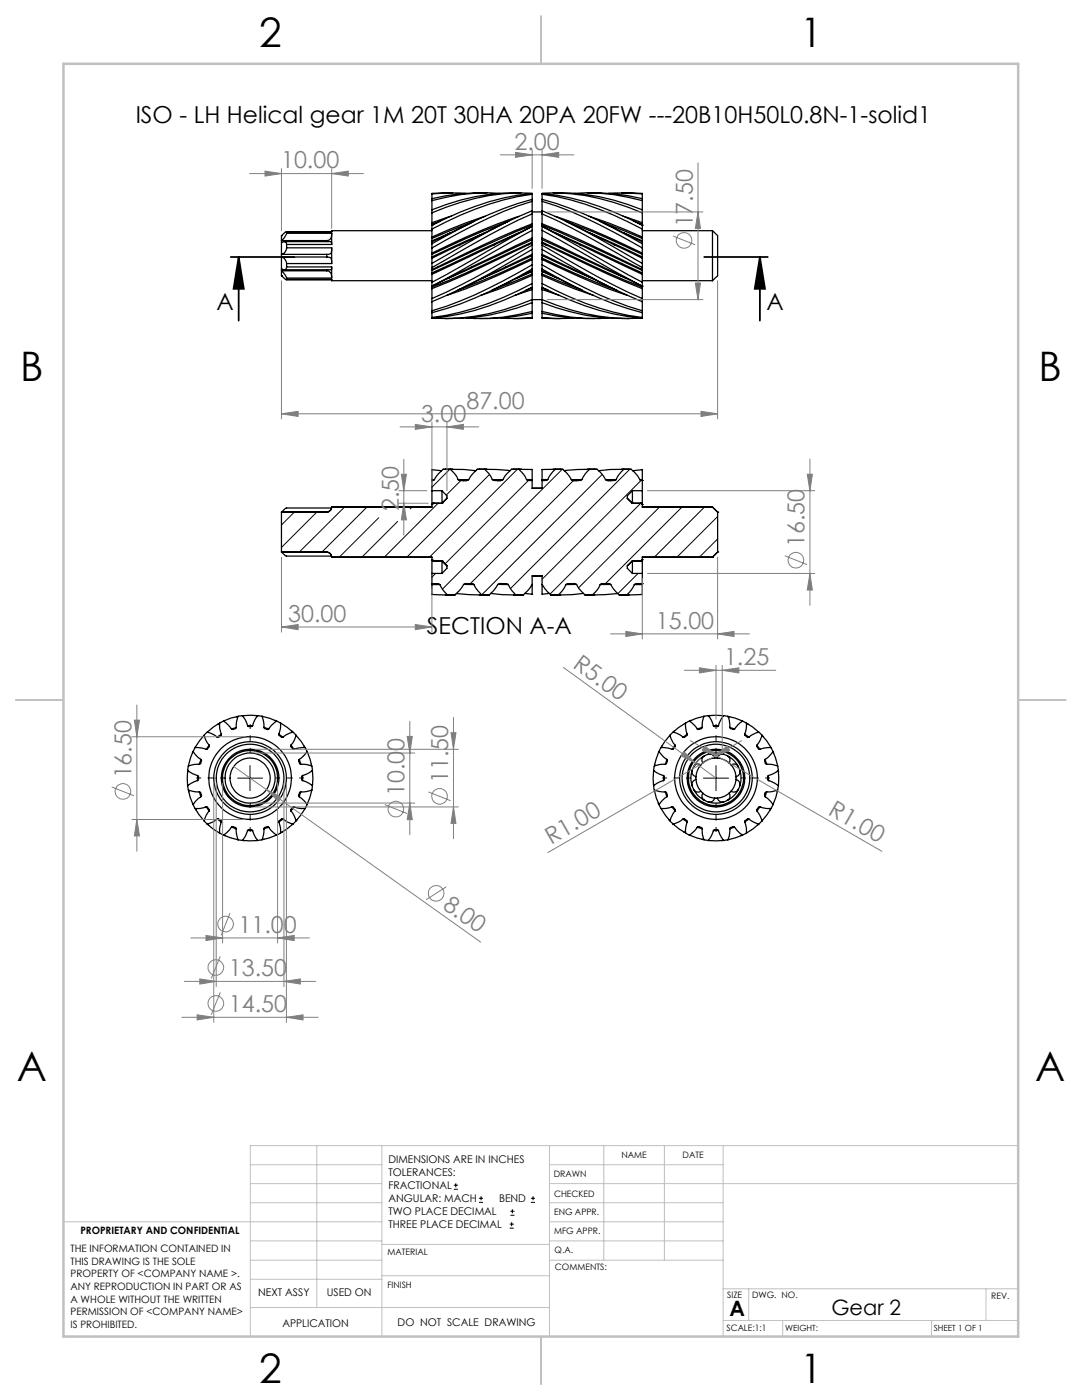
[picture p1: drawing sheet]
<svg xmlns="http://www.w3.org/2000/svg" width="216mm" height="279mm" viewBox="0 0 216 279" stroke-linecap="round" stroke-linejoin="round" font-family="sans-serif">
<g fill="none" stroke="#000" stroke-width=".25">
<path d="M86.2 39.7v.3M86.2 38.7v1M90.3 38.5l-4.1 .1v.1M93 38.6l-4-.1-2.8 .2M97.2 38.5a41 41 0 0 0-11 1.2M99.8 38.6a38.7 38.7 0 0 0-13.6 1.4M104 38.5a43 43 0 0 0-17.8 3.4M106.2 38.8v-.2a52.2 52.2 0 0 0-20 6.3M106.2 38.8a57.9 57.9 0 0 0-20 6.9M106.2 38.8v.9M106.2 38.6a42.8 42.8 0 0 0-20 3.9M108.2 38.8a57.9 57.9 0 0 1 20 6.9"/>
<path d="M108.2 38.8v-.2a52.2 52.2 0 0 1 20 6.3M108.2 38.8v.9M108.2 38.6a42.8 42.8 0 0 1 20 3.9M110.4 38.5a42.9 42.9 0 0 1 17.8 3.4M114.5 38.6a38.7 38.7 0 0 1 13.7 1.4M117.2 38.5a41 41 0 0 1 11 1.2M121.4 38.6l3.9-.1 2.9 .2M124 38.5l4.2 .1v.1M128.2 39.7v.3M128.2 38.7v1M56.2 51.3v2.4M56.2 51.3a1.46 1.46 0 0 1 1 1.3"/>
<path d="M56.2 48.4v2.4M56.2 48.4l.5-.2a.49 .49 0 0 1 .5 .6M56.2 50.8v.5M56.2 53.7v.3M56.2 48v.4M56.2 54l.5 .5 .5 1M56.2 55l.8 .8h.2M56.2 54v1M56.2 47v1M56.2 55h.1M56.2 47h.1M56.2 51.3h9"/>
<path d="M56.2 50.8h9M56.2 54h9M56.2 48h9M56.7 48.2h9.4l.1 .6M57.1 46.2l9.1 .1M57.2 55.5v.3M57.2 52.6v.7M57.2 48.8v.7M57.2 46.3v.3M57.2 53.3a.49 .49 0 0 1-.5 .5l-.5-.1M57.2 49.5l-.1 .2a1.37 1.37 0 0 1-.9 1.1M57.2 46.6l-.5 1-.5 .4"/>
<path d="M57.2 46.3l-.2-.1-.8 .8M57.2 55.8h9M57.2 55.5h9M57.2 53.3h9M57.2 52.6h9M57.2 49.5h9M57.2 48.8h9M57.2 46.6h9M57.2 46.3h9M65.2 50.8v.5M65.2 51.3h.4a.68 .68 0 0 1 .6 1v.3M65.2 54a1.11 1.11 0 0 1 1 1.5"/>
<path d="M65.2 48v.2M65.2 53.8v.2M66.1 55.8l.1 .2M66.2 46l-.1 .2M66.2 55.8v.2M66.2 53.3v2.2M66.2 49.5v3.1M66.2 46.6v2.2M66.2 46v.3M66.2 49.5v.4a.73 .73 0 0 1-1 .9M66.2 53.3l-.1 .5h-9.4M66.2 46.6a1.17 1.17 0 0 1-1 1.4"/>
<path d="M66.2 55.8h-9.1M66.2 56h20M66.2 46h20M86.2 57.6v2M86.2 56.3v.8M86.2 54.8v1.5M86.2 52.6v.8M86.2 51.5v1.1M86.2 53.4v.4M86.2 57.1h.1M86.2 48.6v.9M86.2 49.5v1"/>
<path d="M86.2 48.3v.3M86.2 44.9v.8M86.2 45.7v1.6M86.2 44.9h.1M86.2 53.8v.2M86.2 51.3v.2M86.2 54.5v.3M86.2 57.3v.3M86.2 50.5v.3M86.2 57.1v.2M86.2 54v.5M86.2 50.8v.5"/>
<path d="M86.2 48.1v.2M86.2 47.6v.5M86.2 47.3v.3M86.2 41.9v.6M86.2 42.5v1.9M86.2 44.8v.1M86.2 44.4v.4M86.2 40v1.9M87.5 44.3l-1.3 .5M87.9 44.1l-1.7 .8M89.9 46.5l-3.7 1.6M90 43.1l-3.8 1.3"/>
<path d="M91.8 48.9l-5.6 2.6M91.9 48.8l-.1 .1M94.2 53.2l-8 3.9M94.2 53.2h.1M94.3 44.3l-8.1 3.3M94.7 44.1l-8.5 4.2M96.7 46.5l-10.5 4.8M96.8 43.1a93.8 93.8 0 0 0-10.6 4.2M98.6 48.9l-12.4 5.9M98.7 48.8l-.1 .1M101.1 53.2l-9.8 4.7M101.1 53.2l-.1 .1"/>
<path d="M101.1 44.3a136.6 136.6 0 0 0-14.9 6.5M101.5 44.1l-9.7 4.8M103.5 46.5l-17.3 8M103.6 43.2a126 126 0 0 0-17.4 7.3M106.2 45.2l-7.6 3.7M106.2 44.7a360.6 360.6 0 0 0-20 9.1M106.2 54l-8.1 3.9M106.2 57.4l-1.2 .5M106.2 48.9l-8.6 4.9a118.1 118.1 0 0 1-11.4 5.8M106.2 48.9v.9M106.2 49.8l-5.7 3.3a125.5 125.5 0 0 1-14.3 7.1v-.6M106.2 48.5v.4"/>
<path d="M106.2 45.2l-20 11.1M106.2 45.2v.8M106.2 46l-14.3 8-5.7 3.1M106.2 42.7v-.6a156.8 156.8 0 0 0-20 10.5M106.2 42.7a196.5 196.5 0 0 0-20 10.7M106.2 42.7v2M106.2 46v1.5M106.2 49.8v1M106.2 40.2a92.1 92.1 0 0 0-20 9.3M106.2 40.2v-.4a74.4 74.4 0 0 0-17.2 7.3l-2.8 1.5M106.2 40.2v1.8M106.2 52.8a95.5 95.5 0 0 1-20 9.2"/>
<path d="M106.2 53.7a82.4 82.4 0 0 1-20 8.7M106.2 52.8v.9M106.2 51.8v1M106.2 53.7v.3M106.2 56.6a57.9 57.9 0 0 1-20 6.8M106.2 57.4a54.9 54.9 0 0 1-20 6.1M106.2 56.6v.8M106.2 55v1.6M106.2 47.5v.3M106.2 44.9l-6.7 2.9-13.3 6.2M106.2 44.7v.2M106.2 48.3l-6.7 3.1a164.3 164.3 0 0 1-13.3 5.9"/>
<path d="M106.2 48.3v.2M106.2 50.8v.2M106.2 51.5v.3M106.2 47.8v.5M106.2 44.9v.3M106.2 51v.5M106.2 54v.2M106.2 54.2v.5M106.2 54.7v.3M106.2 59.8a43.8 43.8 0 0 1-20 3.7M106.2 59.8v.5a41.2 41.2 0 0 1-17.3 3.3M106.2 57.8v2"/>
<path d="M106.2 57.5v.3M106.2 48.5l-6.7 3.2a165.2 165.2 0 0 1-13.3 5.9M106.2 47.5l-12 5.7M106.2 50.8l-5.1 2.4M106.2 51.8l-3.4 1.6a116.1 116.1 0 0 1-13.6 5.5M106.2 55a90.5 90.5 0 0 1-10.3 3.9M106.2 47.8l-16.9 7.8M106.2 51l-10.1 4.6M106.2 51.5a148.9 148.9 0 0 1-14.5 6.2M106.2 54.7l-7.7 3M106.2 57.8l-3.4 1.1M106.2 59.8h2"/>
<path d="M106.2 42.3h2M106.2 57.4v.1M106.2 54.2l-3.3 1.4M106.2 57.5l-.9 .2M108.2 44.7a360.6 360.6 0 0 1 20 9.1M108.2 54l8 3.9M108.2 57.4l1.2 .5M108.2 49.8l5.7 3.3a125.5 125.5 0 0 0 14.3 7.1v-.6M108.2 48.9v.9M108.2 48.9l8.5 4.9a118.1 118.1 0 0 0 11.5 5.8M108.2 48.3v.6M108.2 46l14.2 8 5.8 3.1"/>
<path d="M108.2 46v-.8l20 11.1M108.2 42.7a196.5 196.5 0 0 1 20 10.7M108.2 42.7v-.6a156.8 156.8 0 0 1 20 10.5M108.2 42.7v2M108.2 46v1.5M108.2 49.8v1M108.2 40.2v-.4a74.4 74.4 0 0 1 17.1 7.3l2.9 1.5M108.2 40.2a92.1 92.1 0 0 1 20 9.3M108.2 40.2v1.8M108.2 53.7a82.4 82.4 0 0 0 20 8.7M108.2 52.8a95.5 95.5 0 0 0 20 9.2M108.2 52.8v.9"/>
<path d="M108.2 51.8v1M108.2 53.7v.3M108.2 57.4a54.9 54.9 0 0 0 20 6.1M108.2 56.6a57.9 57.9 0 0 0 20 6.8M108.2 56.6v.8M108.2 55v1.6M108.2 47.5v.3M108.2 44.9l6.6 2.9 13.4 6.2M108.2 44.7v.2M108.2 48.3l6.6 3.1a164.3 164.3 0 0 0 13.4 5.9M108.2 50.8v.2M108.2 51.5v.3"/>
<path d="M108.2 47.8v.5M108.2 44.9v.3M108.2 51v.5M108.2 54v.2M108.2 54.2v.5M108.2 54.7v.3M108.2 59.8v.5a41.3 41.3 0 0 0 17.3 3.3M108.2 59.8a43.8 43.8 0 0 0 20 3.7M108.2 57.8v2M108.2 57.5v.3M108.2 47.5l11.9 5.7M108.2 50.8l5.1 2.4"/>
<path d="M108.2 51.8l3.3 1.6a116.1 116.1 0 0 0 13.6 5.5M108.2 55a90.5 90.5 0 0 0 10.2 3.9M108.2 47.8l16.9 7.8M108.2 51l10.1 4.6M108.2 51.5a148.9 148.9 0 0 0 14.4 6.2M108.2 54.7l7.6 3M108.2 57.8l3.4 1.1M108.2 57.4v.1M108.2 54.2l3.3 1.4M108.2 57.5l.8 .2M108.2 45.2l7.5 3.7M108.2 48.5l.7 .4-.4-.2"/>
<path d="M108.9 48.8l5.9 2.9a165.2 165.2 0 0 0 13.4 5.9M110.8 43.2a126 126 0 0 1 17.4 7.3M110.9 46.5l17.3 8M112.8 44.1l9.8 4.8M113.2 44.3a136.6 136.6 0 0 1 15 6.5M113.3 53.2l9.7 4.7M113.3 53.2l.1 .1M115.6 48.8l.1 .1M115.7 48.9l12.5 5.9M117.5 43.1a93.8 93.8 0 0 1 10.7 4.2M117.7 46.5l10.5 4.8M119.7 44.1l8.5 4.2"/>
<path d="M120.1 44.3l8.1 3.3M120.1 53.2l8.1 3.9M120.1 53.2l.1 .1M122.5 48.8l.1 .1M122.6 48.9l5.6 2.6M124.3 43.1l3.9 1.3M124.5 46.5l3.7 1.6M126.5 44.1l1.7 .8M126.9 44.3l1.3 .5M128.2 57.6v2M128.2 56.3v.8M128.2 54.8v1.5"/>
<path d="M128.2 52.6v.8M128.2 51.5v1.1M128.2 53.4v.4M128.2 57.1h.1M128.2 48.6v.9M128.2 49.5v1M128.2 48.3v.3M128.2 44.9v.8M128.2 45.7v1.6M128.2 44.9h.1M128.2 53.8v.2M128.2 51.3v.2"/>
<path d="M128.2 54.5v.3M128.2 57.3v.3M128.2 50.5v.3M128.2 57.1v.2M128.2 54v.5M128.2 50.8v.5M128.2 48.1v.2M128.2 47.6v.5M128.2 47.3v.3M128.2 41.9v.6M128.2 42.5v1.9M128.2 44.8v.1"/>
<path d="M128.2 44.4v.4M128.2 40v1.9M128.2 56h14M128.2 46h14M142.2 46v10M142.2 46l1 1v8l-1 1M86.2 62v.4M86.2 60.2v1.8M86.2 63.4v.1M86.2 62.4v1M106.2 62.2a38.9 38.9 0 0 1-13.2 1.3M106.2 60.5v1.7"/>
<path d="M106.2 62.2v.3a39.1 39.1 0 0 1-10.5 1.1M106.2 63.4l-2.9 .2-3.5-.1M106.2 62.6v.8M106.2 63.4v.1l-3.7 .1M108.2 62.2a38.9 38.9 0 0 0 13.2 1.3M108.2 60.5v1.7M108.2 62.2v.3a39.1 39.1 0 0 0 10.5 1.1M108.2 63.4l2.8 .2 3.5-.1M108.2 62.6v.8M108.2 63.4v.1l3.7 .1M128.2 62v.4M128.2 60.2v1.8"/>
<path d="M128.2 63.4v.1M128.2 62.4v1M86.2 95.9h.1M86.2 97.9v2.8M86.2 95.7v.2M86.2 95.9v2M86.2 97.9h2M86.2 95.7h.5M86.7 95.7l-.5 .2M88.1 93.9l-1.9-.2v2M88.2 97.9v2.5M88.2 97.9l1 1.1v.4l-1 1"/>
<path d="M88.9 93.6h1.4M89.9 93.7h2.7l2.3 .2M89.9 93.7l1.2 1.4 .3 .6M89.9 93.7h-1.5l-.9 .9-.8 1.1M91.4 95.7l.5 .2M91.4 95.7h2.1M91.9 95.9h1.1M91.9 95.9h1.2M92.4 95.9h.6M95.7 93.6h1.5M96.7 93.7l5.1 .2M96.7 93.7l.8 .8 .7 1.2"/>
<path d="M96.7 93.7h-1.5l-.9 .9-.8 1.1-.5 .2M98.2 95.7l.5 .2M98.2 95.7h2.1M98.7 95.9h1.1M98.7 95.9h1.2M99.3 95.9h.6M99.8 95.9h.1M102.5 93.6h1.5M103.5 93.7h2.7v2M103.5 93.7l1.3 1.4 .3 .6M103.5 93.7h-1.4l-1 .9-.7 1.1-.6 .2M105.1 95.7l.5 .2"/>
<path d="M105.1 95.7h1.1M105.6 95.9h.6M106.2 95.7v.2M106.2 95.9v1.5h2v-1.5M108.2 95.9h.6M108.2 95.7v.2M108.2 95.7h1.1M109.3 95.7l-.5 .2M110.4 93.6h1.5M110.8 93.7h-2.6v2M110.8 93.7l-.8 .9-.7 1.1M110.8 93.7h1.5l1.2 1.2 .6 .9 .4 .1"/>
<path d="M114.4 95.9h.1M114.5 95.9h.6M114.5 95.9h1.1M115.6 95.9h-1.2M116.1 95.7l-.5 .2M116.1 95.7h-2.1M117.2 93.6h1.5M117.7 93.7l-5.1 .2M117.7 93.7l-.9 .9-.7 1.1M117.7 93.7h1.4l1.3 1.2 .4 .8M120.8 95.7l.6 .2M121.2 95.9h.2"/>
<path d="M121.3 95.9h.6M121.4 95.9h1M122.4 95.9h-1.2M122.9 95.7l-.5 .2M122.9 95.7h-2.1M124 93.6h1.5M124.5 93.7h-2.8l-2.2 .2M124.5 93.7l-.9 .9-.7 1.1M124.5 93.7h1.4l1.3 1.2 .5 .8M125.2 99.4l1 1M126.2 97.9v2.5M126.2 97.9h2"/>
<path d="M126.2 97.9l-1 1.1v.4M126.3 93.9l1.9-.2v2M127.7 95.7l.5 .2M128.1 95.9h.1M128.2 95.9h.1M128.2 97.9v2.8M128.2 95.7v.2M128.2 95.9v2M128.2 95.7h-.5M56.2 102.2h.1M56.2 110.2h.1M56.2 110.2l.9 .8h9"/>
<path d="M56.2 102.2h9M56.2 110.2h9M56.2 102.2v8M65.2 110.2a1.02 1.02 0 0 1 1 1M65.2 110.2h.1a1.03 1.03 0 0 1 .9 1M65.2 102.2h.1M65.2 110.2h.1M66.1 101.4h-9l-.9 .8M66.2 101.2a1.02 1.02 0 0 1-1 1M66.2 101.2a1.07 1.07 0 0 1-1 1M66.2 111.2h.1M66.2 101.2h.1"/>
<path d="M66.2 111.2h20v.5M66.2 101.2h20M86.2 116.5h1.1M86.2 116.7v1.9l3.1 .1-.8-.8-.7-1.2M86.2 116.5h.1M86.2 116.5v.2M86.2 111.7v2.7M86.2 100.7h.1M86.2 111.7h.1M86.2 111.7l.2 .2M86.2 116.7h1.6M86.2 100.7v.5h-20"/>
<path d="M86.2 114.4v2.1M86.2 114.4h2M86.4 111.9h.1M86.4 100.4h.1M86.4 100.4l-.2 .3M86.4 111.9h1.8M86.4 100.4h1.8M87.3 116.5l.5 .2M88.2 111.9l1 1M88.2 100.4h.1M88.2 111.9h.1M88.2 111.9v2.5"/>
<path d="M88.9 118.7h1.9M89.2 112.9v.5l-1 1M90.3 118.7h.5M92.5 116.6l2.1 .1M92.9 116.5h.6M93 116.5h1.1M94.1 116.5h-1.2l-.4 .1-.8 1.2-.9 .9M94.1 116.5l.5 .2M94.6 116.7l.3 .6 1.2 1.4-5-.2M95.7 118.7h1.9M97.2 118.7h.4M99.3 116.6l2.1 .1"/>
<path d="M99.8 116.5h.6M99.8 116.5h1.1M99.8 116.5l-.5 .2-.7 1.1-1 .9M100.4 116.5h.5M100.9 116.5l.5 .2M101.4 116.7l.7 1.2 .8 .8h-2.7l-2.3-.3M102.5 118.7h1.9M104 118.7h.4M104.4 118.7l1-.9 .8-1.2v-1.7h2a2.93 2.93 0 0 0 1.1 3.2l.6 .6M106.2 116.7v1.9l-1.5-.2M108.2 116.7v1.9l1.4-.2M109.9 118.7h2"/>
<path d="M110.4 118.7h-.5M112.9 116.7l-.6 1.1-.9 .9h2.8l2.3-.3M113.4 116.5h1.1M113.4 116.5l-.5 .2M113.4 116.5h.6M114 116.5h.5M114.5 116.5l.5 .2 .5 .7 1.2 1.3M114.6 116.5h-.6M115.1 116.6l-2.2 .1M116.7 118.7h2M117.2 118.7h-.5M119.8 116.7a5.4 5.4 0 0 1-1.6 2l5.1-.2"/>
<path d="M120.3 116.5h1.1M120.3 116.5l-.5 .2M120.8 116.5h.6M121.4 116.5l.4 .2 .5 .7 1.3 1.3M121.4 116.5h-1.1M121.9 116.6l-2.1 .1M123.6 118.7h1.9M124 118.7h-.4M126.2 111.9v2.5M126.2 100.4h.1M126.2 111.9h.1M126.2 111.9h1.7"/>
<path d="M126.2 100.4h1.7M126.2 111.9l-1 1v.5l1 1M126.2 114.4h2M126.6 116.7l-.7 1.1-.8 .9 3.1-.1v-1.9M126.6 116.7h1.6M127.1 116.5h1.1M127.1 116.5l-.5 .2M127.9 111.9h.1M127.9 100.4h.1M127.9 100.4l.3 .3M128.2 116.5h.1M128.2 116.5v.2"/>
<path d="M128.2 111.7v2.7M128.2 100.7h.1M128.2 111.7h.1M128.2 101.2h14M128.2 111.7l-.3 .2M128.2 100.7v.5h14M128.2 114.4v2.1M142.2 111.2h.1M142.2 111.2h-14v.5M142.2 101.2l1 1M142.2 101.2h.1M143.2 110.2h.1"/>
<path d="M143.2 102.2h.1M143.2 110.2l-1 1M143.2 102.2v8M37.4 156.8l.1 .2a.81 .81 0 0 0 .9 .9l1.4 .1a.73 .73 0 0 1 .3 1M37.4 154v.1M37.5 153.7l-.1 3.1M37.6 152.9l-.1 .2a.8 .8 0 0 0 .6 1.1l1.4 .6 .1 .8-.2 .2M37.6 157.7l.3 1.4 .6 1.5M37.6 157.9v.1M38.4 150.2v.1M38.5 150l.9 1.1 .8 .6-.2 .7-.2 .1M38.5 150l-.9 2.9"/>
<path d="M38.9 149.2l1.4 .1 .8 .2M38.9 149.2l-.4 .8M39.4 155.8l-1.3 .5-.7 .5M39.4 154.8v1M39.8 152.5l-1.1 .1-1.1 .3M39.8 158l.3 1M40.1 159l-1.1 .9-.5 .7M40.1 151.6l-.3 .9M40.5 146.9v.1M40.7 146.7a4.3 4.3 0 0 0 1 2v.4l-.4 .4h-.2M40.7 146.7l-1.8 2.5M41.3 146.1l1.4 .5 .6 .5"/>
<path d="M41.3 146.1l-.6 .6M41.7 148.7l-.6 .8M43.6 144.4l-.1 .1M43.8 144.3l-1.2 .8-1.3 1M44.2 146.5l-.9 .6M44.6 143.9l.9 .7 .7 .9M44.6 143.9l-.3 .1a.74 .74 0 0 0-.5 1.1l.4 1.6-.6 .4h-.3M47.1 145.2l-.9 .3M47.2 143v.1M47.5 143l-1.4 .3-1.5 .6M47.5 142.9l-.3 1.1-.1 1.3-.7 .3-.2-.1M48.4 142.8l.6 1 .4 1"/>
<path d="M48.4 142.8l1.6-.1 1.4 .1M48.4 142.8l-.9 .1M49.4 144.8l.2 .2h.6l.2-.2M49.4 144.8h1M51.1 142.8h.1M51.4 142.8l-.6 1-.4 1M51.4 142.8l.9 .1M52.3 142.9l.3 1.1 .1 1.2M52.3 142.9l1.6 .5 1.3 .5M52.7 145.2l.1 .2 .3 .1h.5M52.7 145.2l.9 .3M54.9 143.8h.1"/>
<path d="M55.2 143.9l-.9 .7-.7 .9M55.2 143.9l.8 .4M55.6 146.5l.1 .3 .4 .3h.4M55.6 146.5l.8 .6M56 144.3v1.1l-.4 1.1M56 144.3l2.5 1.8M58.1 148.7v.4l.3 .4h.3M58.1 148.7l.6 .8M58.2 145.9h.1M58.5 146.1l-1.4 .5-.6 .5M58.5 146.1l.6 .6M58.7 149.5l1.3-.3a.81 .81 0 0 1 1.2 .7l.1 .1"/>
<path d="M59.1 146.7a3.9 3.9 0 0 1-1 2M59.1 146.7l1 1.3 .8 1.2M59.7 151.6l-.1 .2 .2 .6 .2 .1M59.7 159l1.1 .9 .5 .7M59.7 151.6l.3 .9M60 158l-.2 .2-.2 .6 .1 .2M60 152.5l1.1 .1 1.1 .3M60 158l-.3 1M60.4 154.8l-.2 .2 .1 .7 1.4 .6 .6 .5M60.4 154.8v1M60.7 148.9v.1M61.3 150l-.5 .6-1.1 1"/>
<path d="M61.3 150l.6 1.5 .3 1.4M62.1 152.5l.1 .1M62.2 152.9l.1 .8M62.2 157.7l-1.1 .3h-1.1M62.2 157.7l-.4 1.5-.6 1.4M62.3 153.7l-.9 .7-1 .4M62.3 156.8l-.1 .9M62.3 153.7l.1 1.7-.1 1.4M62.4 156.5h.1M130.4 156.5h.1M130.4 153.7l.9 .7 1.1 .4M130.4 153.7l-.1 1.7 .1 1.4"/>
<path d="M130.4 156.8l.2 .9M130.6 157.7l1 .3h1.2M130.6 152.9l-.2 .8M130.6 157.7l.4 1.5 .5 1.4M130.6 152.5v.1M131.5 150l.9 1.1 .7 .5M131.5 150l-.9 2.9M131.9 149.2l-.4 .8M132.1 148.9l-.1 .1M132.4 154.8l.2 .1v.7l-.2 .2M132.4 155.8l-1.3 .5-.7 .5M132.4 154.8v1"/>
<path d="M132.8 158l.3 .4 .1 .4-.1 .2M132.8 158l.3 1M133.1 159l-.9 .7-.7 .9M133.1 151.6l.1 .2-.3 .7-1.3 .1-1 .3M133.1 151.6l-.3 .9M133.7 146.7l.5 1.3 .5 .7M133.7 146.7l-1.1 1.3-.7 1.2M134.3 146.1l.8 .3 1.2 .7 .8-.3v-.3M134.3 146.1l-.6 .6M134.5 145.9h.1M134.7 148.7v.3l-.4 .5-2.4-.3M134.7 148.7l-.6 .8"/>
<path d="M136.8 144.3l.1 1.4 .2 .8M136.8 144.3l-2.5 1.8M137.1 146.5l-.8 .6M137.5 143.9l-.7 .4M137.5 143.9l1.1 .9 .5 .7M137.9 143.8h-.1M138.1 153.7a.99 .99 0 0 0 .8 1.3M138.1 156.8l.3 .8M138.1 153.7a5.1 5.1 0 0 0 0 3.1M138.4 153l-.3 .7M138.4 157.6a.99 .99 0 0 0 1.4 .3M138.4 157.6a4.8 4.8 0 0 0 2.2 2.1"/>
<path d="M138.9 155.5a3.9 3.9 0 0 0 .9 2.4M138.9 155.5l-.1 .1a1.01 1.01 0 0 0-.7 1.2M138.9 155v.5M139.8 152.6a.97 .97 0 0 0-1.4 .4M139.8 152.6a3.9 3.9 0 0 0-.9 2.4M139.8 157.9l.4 .4M140.1 145.2l-.1 .2-.4 .1h-.5M140.1 145.2l-1 .3M140.2 158.3a4.3 4.3 0 0 0 2.4 1M140.2 158.3a.97 .97 0 0 0 .4 1.4M140.2 152.3l-.4 .3M140.5 142.9l-.3 1.1-.1 1.2"/>
<path d="M140.5 142.9l-1.6 .5-1.4 .5M140.6 159.7l.7 .3M140.6 150.8a.97 .97 0 0 0-.4 1.5M140.6 150.8a4.6 4.6 0 0 0-2.2 2.2M141.3 150.5a.99 .99 0 0 1 1.3 .8M141.3 150.5l-.7 .3M141.3 150.5a5.1 5.1 0 0 1 3.1 0M141.3 142.8l-.8 .1M141.3 142.8l.7 1 .3 1M141.3 142.8l1.5-.1 1.6 .1M141.6 142.8h.1M142.3 144.8l.2 .2h.7l.2-.2"/>
<path d="M142.3 144.8h1.1M142.6 159.3a1 1 0 0 1-1.3 .7M142.6 151.3a3.9 3.9 0 0 0-2.4 1M142.6 159.3h.5M142.6 151.3h.5M143.1 159.3a1.03 1.03 0 0 0 1.3 .7M143.1 151.3a3.9 3.9 0 0 1 2.4 1M144.4 142.8l-.5 .7-.5 1.3M144.4 142.8l.8 .1M144.4 150.5a1.02 1.02 0 0 0-1.3 .8M144.4 150.5l.7 .3M145.1 159.7l-.7 .3"/>
<path d="M145.1 150.8a.99 .99 0 0 1 .4 1.5M145.1 150.8a4.8 4.8 0 0 1 2.2 2.2M145.2 142.9l.3 .9 .1 1.4M145.2 143l1.4 .3 1.6 .6M145.5 158.3a4.3 4.3 0 0 1-2.4 1M145.5 158.3a.99 .99 0 0 1-.4 1.4M145.5 152.3l.4 .3M145.5 143l.1 .1M145.6 145.2l1 .3M145.6 145.2l.1 .2 .6 .2 .3-.1M145.9 152.6a4.3 4.3 0 0 1 1 2.4M145.9 152.6a.97 .97 0 0 1 1.4 .4"/>
<path d="M145.9 157.9l-.4 .4M146.9 155.5a4.3 4.3 0 0 1-1 2.4M146.9 155.5a1.03 1.03 0 0 1 .7 1.3M146.9 155v.5M147.3 157.6a.99 .99 0 0 1-1.4 .3M147.3 153l.3 .7M147.3 157.6a4.9 4.9 0 0 1-2.2 2.1M147.6 156.8l-.3 .8M147.6 153.7a1 1 0 0 1-.7 1.3M147.6 153.7a5.1 5.1 0 0 1 0 3.1M148.2 143.9l-.9 .7-.7 .9M148.2 143.9l.2 .1a.82 .82 0 0 1 .5 1.1l-.3 1.4"/>
<path d="M148.6 146.5l.8 .6M148.6 146.5l.1 .3 .5 .3h.2M148.9 144.3l1.2 .8 1.3 1M149.2 144.4l.1 .1M151 148.7l.7 .8M151.4 146.1l-.8 .3-1.2 .7M151.4 146.1l.6 .5a4.7 4.7 0 0 1-1 2.2l.3 .6 .4 .1M152 146.7l1 1.1 .8 1.4M152.2 146.9l.1 .1M152.6 158.7l.1 .3M152.6 151.6l.4 .9M152.7 159l1 .9 .5 .7"/>
<path d="M152.7 158.2l-.1 .5M153 158l-.3 1M153 152.5l1.1 .1 1.1 .3M153.3 154.8l.1 1M153.4 155.8l1.2 .5 .7 .5M153.8 149.2l-1.4 .1-.7 .2M153.8 149.2l.4 .8M154.2 150l-.8 1.1-.8 .6 .1 .6 .3 .2M154.2 150l1 2.9M154.3 150.2l.1 .1M155.1 157.9v.1M155.2 157.7l-.4 1.4-.6 1.5"/>
<path d="M155.2 152.9v.2a.8 .8 0 0 1-.6 1.1l-1.4 .7-.1 .6 .3 .3M155.3 153.7v3.1M155.3 156.8v.2a.81 .81 0 0 1-.9 .9l-1.4 .1a.59 .59 0 0 0-.4 .7M155.4 154v.1M38.5 160.6l.1 .2a.77 .77 0 0 0 1.2 .6l1.3-.4M38.9 161.4l.8 1.2 1 1.2M39.1 161.6h.1M40.7 163.8l.6 .7 1.1-.4 .9-.6a.6 .6 0 0 1 .8 .3v.2M41.1 161l.3 .1 .3 .4v.4M41.1 161l.6 .9M41.3 164.4l1.1 1 1.4 .9M41.6 164.6v.1"/>
<path d="M41.7 161.9l-.6 .9-.4 1M43.4 163.4l.7 .6M43.8 166.3l.8 .4M44.1 164l-.2 1.1-.1 1.2M44.6 166.7l2.9 .9M44.8 166.8h.1M46.2 165.1l.9 .3M47.1 165.4l.1 1.1 .3 1.1M47.1 165.4a.73 .73 0 0 0-.9-.3l-.9 1.1-.7 .5M48.4 167.7h3M48.6 167.8h.1M49.4 165.7l1 .1"/>
<path d="M50.4 165.8l.4 1 .6 .9M50.4 165.8l-.2-.2h-.6l-.2 .1-.1 .3a3.3 3.3 0 0 1-1 1.7l-.8-.1M52.6 167.5h.1M53.6 165.1l.5 .7 1.1 .9M53.6 165.1l-.3-.1a.59 .59 0 0 0-.6 .4l-.2 1.4a.92 .92 0 0 1-1.1 .9M53.6 165.1l-.9 .3M55.2 166.7l-1.5 .6-1.4 .3M55.6 164l.1 .3a2.96 2.96 0 0 1 .2 2l-.7 .4M56.3 166.1h-.1M56.5 163.5l.9 .6 1.1 .4M56.5 163.5a.6 .6 0 0 0-.8 .3l-.1 .2M56.5 163.5l-.9 .5"/>
<path d="M58.1 161.9l.6 .9 .4 1M58.5 164.5l-2.5 1.7M58.7 161l1.1 .3 1.1 .1M58.7 161h-.2l-.4 .4v.5M58.7 161l-.6 .9M59.1 163.8l-.6 .7M59.3 163.6v.1M60.9 161.4l-1.8 2.4M61.3 160.6l-.4 .8M61.4 160.3h.1M131.3 160.3h.1M131.5 160.6l.4 .8"/>
<path d="M131.9 161.4l1.8 2.4M133.5 163.6v.1M133.7 163.8l.6 .7M134.1 161l.3 .1 .3 .7-.5 .8-.5 1.2M134.1 161l-1.1 .3-1.1 .1M134.1 161l.6 .9M134.3 164.5l1.3 1 1.2 .7M136.3 163.5a.6 .6 0 0 1 .8 .3v.2M136.3 163.5l-.9 .6-1.1 .4M136.3 163.5l.8 .5M136.5 166.1h.1M137.1 164l-.3 1.4a.9 .9 0 0 0 .7 1.3"/>
<path d="M137.5 166.7l1.6 .6 1.4 .3M139.1 165.1l.2-.1 .8 .2 .1 1.6a.92 .92 0 0 0 1.1 .9M139.1 165.1l-.5 .7-1.1 .9M139.1 165.1l1 .3M140.1 167.5h.1M141.3 160a5.1 5.1 0 0 0 3.1 0M142.3 165.8l.3-.2h.5l.3 .1v.3a3.3 3.3 0 0 0 1.1 1.7l.7-.1M142.3 165.8l-.3 1-.7 .9M143.4 165.7l-1.1 .1M144 167.8h.1M144.4 167.7h-3.1M145.6 165.4a.73 .73 0 0 1 1-.3l.9 1.1 .7 .5"/>
<path d="M145.6 165.4l-.1 1.4-.3 .8M146.6 165.1l-1 .3M147.9 166.8h-.1M148.2 166.7l-3 .9M148.6 164l.3 1.1v1.2M148.9 166.3l-.7 .4M149.4 163.4l-.8 .6M151.1 161.9l.6 .9 .3 1M151.2 164.6v.1M151.4 164.4l-1.1 1-1.4 .9M151.6 161l-.5 .9M151.7 161l1 .3 1.1 .1"/>
<path d="M151.7 161l-.4 .1a.58 .58 0 0 0-.2 .8M152 163.8l-.6 .7-1-.4-1-.6a.6 .6 0 0 0-.7 .3l-.1 .2M153.7 161.6h.1M153.8 161.4l-1.8 2.4M154.2 160.6l-.4 .8"/>
<circle cx="49.9" cy="155.3" r="5.7"/>
<circle cx="49.9" cy="155.3" r="4"/>
<circle cx="49.9" cy="155.3" r="6.7"/>
<circle cx="49.9" cy="155.3" r="5.5"/>
<circle cx="49.9" cy="155.3" r="7.2"/>
<circle cx="49.9" cy="155.3" r="8.2"/>
<circle cx="49.9" cy="155.3" r="5"/>
<circle cx="142.9" cy="155.3" r="7.2"/>
<circle cx="142.9" cy="155.3" r="5.5"/>
<circle cx="142.9" cy="155.3" r="6.7"/>
<circle cx="142.9" cy="155.3" r="5.7"/>
<circle cx="142.9" cy="155.3" r="8.3"/>
</g>
<g fill="none" stroke="#000" stroke-width=".2">
<path d="M89.7 93.7l-3.5 3.5M92 95.9l-3 2.9M97.6 94.7l-16.4 16.5M103.2 93.7l-17.5 17.5M105.4 95.9l-16.6 16.6M112.2 93.7l-23.9 23.8M114.4 95.9l-20.6 20.6M120.2 94.7l-24.1 24M125.7 93.7l-23.8 23.7M128 95.8l-19.8 19.8M58.7 102.2l-2.5 2.6M63.2 102.2l-7 7.1"/>
<path d="M68.7 101.2l-9 9M73.2 101.2l-9 9M75.6 103.3l-7.9 7.9M79.3 104.1l-7.1 7.1M82.2 101.2l-.4 .4M86.9 114.4l-.7 .8M87.4 100.4l-10.7 10.8M127.3 114.4l-4 4.1M127.8 100.4l-18.1 18.2M131.6 101.2l-16.2 16.1M136.1 101.2l-15.3 15.3M140.5 101.2l-9.9 10"/>
<path d="M143.2 103.1l-8.1 8.1M143.2 107.6l-3.6 3.6M47.4 155.3h5M49.9 152.8v5M140.4 155.3h5M142.9 152.8v5M90.6 237.3h.8M90.6 236.5h.8M90.9 236.1v.9M95.6 240h.8M95.6 239.1h.8M96 238.7v.8"/>
<path d="M105.9 240h.9M105.9 239.1h.9M106.4 238.7v.8M101.7 245.1h.8M101.7 244.3h.8M101.8 242.5h.9M101.8 241.7h.9M102.1 243.9v.8M102.2 241.3v.8"/>
</g>
<g fill="none" stroke="#808080" stroke-width=".2">
<path d="M49.8 34.6h22.7M52.9 34.1l3.3 .5-3.3 .5zM56.2 33.7v12.3M66.2 34.6l3.3-.5v1zM66.2 33.7v11.9M99.8 30.9h14.7M102.9 30.4l3.3 .5-3.3 .5zM106.2 29.9v7.7M108.2 30.9l3.3-.5v1zM108.2 29.9v7.7M139.3 32.5v27.3M56.2 56v27.6"/>
<path d="M109.2 59.8h31.1M109.2 42.3h31.1M134.3 47.1l4.4 1.8M138.7 56.5h1.1l-.5 3.3zM139.3 42.3l.5 3.3h-1.1zM143.2 56v27.6M56.2 82.6l3.3-.5v1zM56.2 82.6h87M79.6 97.9h5.6M79.8 85.2h15.7M80.1 94.7h1l-.5 3.2zM80.6 91.7v15.1"/>
<path d="M82.9 84.7l3.3 .5-3.3 .5zM86.2 84.2v12.7M89.2 85.2l3.3-.5v1zM89.2 84.2v13.7M129.2 97.9h33.4M139.9 82.1l3.3 .5-3.3 .5zM161.1 94.7h1l-.5 3.2zM161.6 91.6v29.2M56.2 111.2v15M79.6 100.4h5.8M80.6 100.4l.5 3.4h-1zM86.2 117.5v8.7"/>
<path d="M128.2 115.4v12.1M129.2 114.4h33.4M143.2 111.2v16.3M156.6 110.9l4.4 1.8M161.6 114.4l.5 3.4h-1zM56.2 125.1l3.3-.5v1.1zM56.2 125.1h30M82.9 124.6l3.3 .5-3.3 .6zM112.4 133.2l26.4 19.1M121.8 126.5h27.7M124.9 126l3.3 .5-3.3 .5zM136.5 133.8h18.3"/>
<path d="M139.6 133.3l3.3 .5-3.3 .5zM142.9 132.8v10.7M143.2 126.5l3.3-.5v1zM144.1 133.8l3.3-.5v1zM144.1 132.8v17.7M22.3 157.1l4.4 1.7M26.3 147h22.6M26.8 143.7h1l-.5 3.3zM27.3 140.7v29.2M42.7 156.3v47.7M43.1 156.3v40.6M44.4 156.3v31.9"/>
<path d="M46.6 153l6.6 4.6M50.9 149.5h40.6M50.9 150.3h31.9M53.2 157.6l2.9 1.5-.5 .8zM53.2 157.6l42.7 30.4M55.4 156.3v31.9M56.7 156.3v40.6M57.1 156.3v47.7M81.2 147h1.1l-.5 3.3zM81.8 143.9v22.7M85.5 158l4.4 1.8M90 146.2h1l-.5 3.3z"/>
<path d="M90.5 143.2v24.2M136.5 150l2.3 2.3-2.9-1.5zM137.8 147.8l38.2 22.1M138.8 152.3l4.1 3M139.8 151.3l-.9 .9-.6 1M140.7 148.9l2.6 2.1-3.2-1.2zM142.5 151l2.6-2.1 .5 .9zM142.5 151l-33.2 19.1M148 147.8l-5.5 3.2M26.3 163.5h22.6M27.3 163.5l.5 3.3h-1zM50.9 161h40.6"/>
<path d="M50.9 160.3h31.9M76.8 160.6l4.4 1.7M81.8 160.3l.5 3.3h-1.1zM89 177l-4 2.6M90.5 161l.5 3.3h-1zM36.8 195.9h26.2M38.1 187.2h23.6M39.9 195.4l3.2 .5-3.2 .5zM41.1 186.7l3.3 .5-3.3 .5zM44 198l-1.8 4.5M44 190.9l-1.8 4.4M45.9 182.2l-1.8 4.5"/>
<path d="M55.4 187.2l3.3-.5v1zM56.7 195.9l3.2-.5v1zM36.3 203h27.2M39.3 202.5l3.4 .5-3.4 .6zM57.1 203l3.4-.5v1.1z"/>
<circle cx="136.5" cy="48" r="1.55"/>
<circle cx="158.8" cy="111.8" r="1.55"/>
<circle cx="24.5" cy="157.9" r="1.56"/>
<circle cx="87.7" cy="158.9" r="1.56"/>
<circle cx="79" cy="161.5" r="1.55"/>
<circle cx="87" cy="178.3" r="1.56"/>
<circle cx="43.1" cy="193.1" r="1.56"/>
<circle cx="45" cy="184.4" r="1.55"/>
<circle cx="43.1" cy="200.3" r="1.55"/>
</g>
<path d="M46 51.3h12.7M47.6 51.3l1 6.3h-2zM47.6 51.3v12.7M140.5 51.3h12.7M151.6 51.3l1 6.3h-2zM151.6 51.3v12.7" fill="none" stroke="#000" stroke-width=".35"/>
<path d="M44.9 155.3h-5.7M49.9 150.3v-5.8M54.9 155.3h5.8M137.9 155.3h-5.8M142.9 150.3v-5.8M147.9 155.3h5.7M49.9 160.3v5.7M142.9 160.3v5.7" fill="none" stroke="#000" stroke-width=".2" stroke-dasharray="15.2 1.3 1.3 1.3" stroke-dashoffset="14.3" stroke-linecap="butt"/>
<g fill="none" stroke="#c0c0c0" stroke-width=".2">
<path d="M50 232.4h26.2M50 236.2h26.2M63.2 228.6v32.3M76.2 228.6v38.1M109.6 228.6v38.1M109.6 232.4h34.7M109.6 236.2h93.6M120.5 228.6v22.9M132.6 228.6v22.9M144.3 228.6v38.1M203.2 228.6h-153.2v38.1M12.7 243.8h63.5"/>
<path d="M50 251.5h26.2M50 240h26.2M50 247.6h26.2M50 255.3h26.2M76.2 254.6h33.4M76.2 248.4h33.4M109.6 251.5h34.7M109.6 243.8h34.7M109.6 240h34.7M109.6 247.6h34.7M144.3 257.2h58.9M149.4 257.2v6.3"/>
<path d="M196.7 257.2v6.3M50 260.9h59.6M144.3 263.5h58.9M156.2 263.5v3.2M185.9 263.5v3.2"/>
</g>
<path d="M107.9 3.2v9.5M3.1 139.7h9.6M203.2 139.7h9.5M107.9 266.7v9.6" fill="none" stroke="#c0c0c0" stroke-width=".25"/>
<path d="M12.7 12.7h190.5v254h-190.5z" fill="none" stroke="#c0c0c0" stroke-width=".5"/>
<path d="M151.6 51.3l1 6.3h-2zM47.6 51.3l1 6.3h-2z" fill="#000"/>
<g fill="#808080">
<path d="M136.5 150l2.3 2.3-2.9-1.5z"/>
<path d="M142.5 151l2.6-2.1 .5 .9z"/>
<path d="M53.2 157.6l2.9 1.5-.5 .8z"/>
<path d="M140.7 148.9l2.6 2.1-3.2-1.2z"/>
<path d="M82.9 124.6l3.3 .5-3.3 .6zM56.2 125.1l3.3-.5v1.1z"/>
<path d="M139.9 82.1l3.3 .5-3.3 .5zM56.2 82.6l3.3-.5v1zM66.2 34.6l3.3-.5v1zM52.9 34.1l3.3 .5-3.3 .5zM89.2 85.2l3.3-.5v1zM82.9 84.7l3.3 .5-3.3 .5zM144.1 133.8l3.3-.5v1zM139.6 133.3l3.3 .5-3.3 .5z"/>
<path d="M124.9 126l3.3 .5-3.3 .5zM143.2 126.5l3.3-.5v1zM39.3 202.5l3.4 .5-3.4 .6zM57.1 203l3.4-.5v1.1zM39.9 195.4l3.2 .5-3.2 .5zM56.7 195.9l3.2-.5v1zM41.1 186.7l3.3 .5-3.3 .5zM55.4 187.2l3.3-.5v1z"/>
<path d="M108.2 30.9l3.3-.5v1zM102.9 30.4l3.3 .5-3.3 .5z"/>
<path d="M138.7 56.5h1.1l-.5 3.3zM139.3 42.3l.5 3.3h-1.1zM161.6 114.4l.5 3.4h-1zM161.1 94.7h1l-.5 3.2z"/>
<path d="M80.1 94.7h1l-.5 3.2zM80.6 100.4l.5 3.4h-1zM26.8 143.7h1l-.5 3.3zM27.3 163.5l.5 3.3h-1zM90 146.2h1l-.5 3.3zM90.5 161l.5 3.3h-1zM81.2 147h1.1l-.5 3.3zM81.8 160.3l.5 3.3h-1.1z"/>
</g>
<g font-size="8.1">
<text x="51.7" y="9.3">2</text>
<text x="159.7" y="9.3">1</text>
<text x="4" y="76">B</text>
<text x="207.2" y="76">B</text>
<text x="3.3" y="215.7">A</text>
<text x="206.5" y="215.7">A</text>
<text x="51.7" y="276">2</text>
<text x="159.7" y="276">1</text>
</g>
<g font-size="4.7">
<text x="27.1" y="24.6">ISO - LH Helical gear 1M 20T 30HA 20PA 20FW ---20B10H50L0.8N-1-solid1</text>
<text x="43.2" y="61.9">A</text>
<text x="152.9" y="61.9">A</text>
<text x="85.2" y="126.5">SECTION A-A</text>
</g>
<g font-size="4.7" fill="#808080">
<text x="102.7" y="29.9">2.00</text>
<text x="56.1" y="33.6">10.00</text>
<text x="138.2" y="45.4" transform="rotate(-90 138.2 45.4)">17.50</text>
<text x="93.1" y="81.6">87.00</text>
<text x="84" y="84.2">3.00</text>
<text x="79.6" y="102" transform="rotate(-90 79.6 102)">2.50</text>
<text x="160.5" y="109.2" transform="rotate(-90 160.5 109.2)">16.50</text>
<text x="57.5" y="124.1">30.00</text>
<text x="130.9" y="125.5">15.00</text>
<text x="114.1" y="133.1" transform="rotate(36 114.1 133.1)">R5.00</text>
<text x="144.5" y="132.8">1.25</text>
<text x="26.3" y="155.4" transform="rotate(-90 26.3 155.4)">16.50</text>
<text x="80.7" y="158.9" transform="rotate(-90 80.7 158.9)">10.00</text>
<text x="89.4" y="156.3" transform="rotate(-90 89.4 156.3)">11.50</text>
<text x="165.1" y="162.4" transform="rotate(30 165.1 162.4)">R1.00</text>
<text x="110" y="168.6" transform="rotate(-30 110 168.6)">R1.00</text>
<text x="88.1" y="181.1" transform="rotate(35 88.1 181.1)">8.00</text>
<text x="47.6" y="186.1">11.00</text>
<text x="45.6" y="194.8">13.50</text>
<text x="45.6" y="202">14.50</text>
</g>
<g font-size="4.2">
<text x="145.6" y="262.7">A</text>
<text x="165.9" y="262.4">Gear 2</text>
</g>
<g font-size="2.1">
<text x="77.5" y="232.2">DIMENSIONS ARE IN INCHES</text>
<text x="77.5" y="234.7">TOLERANCES:</text>
<text x="77.5" y="237.3">FRACTIONAL</text>
<text x="77.5" y="239.9">ANGULAR: MACH</text>
<text x="99.6" y="239.9">BEND</text>
<text x="77.5" y="242.5">TWO PLACE DECIMAL</text>
<text x="77.5" y="245.1">THREE PLACE DECIMAL</text>
<text x="51.5" y="258.7">NEXT ASSY</text>
<text x="65.2" y="258.6">USED ON</text>
<text x="56.3" y="264.8">APPLICATION</text>
<text x="79.3" y="264.6">DO NOT SCALE DRAWING</text>
</g>
<g font-size="2">
<text x="14.1" y="249.9">THE INFORMATION CONTAINED IN</text>
<text x="16" y="246.3">PROPRIETARY AND CONFIDENTIAL</text>
<text x="14.1" y="252.4">THIS DRAWING IS THE SOLE</text>
<text x="14.1" y="254.9">PROPERTY OF &lt;COMPANY NAME &gt;.</text>
<text x="14.1" y="257.5">ANY REPRODUCTION IN PART OR AS</text>
<text x="14.1" y="260">A WHOLE WITHOUT THE WRITTEN</text>
<text x="14.1" y="262.5">PERMISSION OF &lt;COMPANY NAME&gt;</text>
<text x="14.1" y="265">IS PROHIBITED.</text>
</g>
<g font-size="1.8">
<text x="124" y="231.1">NAME</text>
<text x="136.2" y="231.1">DATE</text>
<text x="110.5" y="234.8">DRAWN</text>
<text x="110.5" y="238.9">CHECKED</text>
<text x="110.6" y="242.5">ENG APPR.</text>
<text x="77.3" y="250.5">MATERIAL</text>
<text x="110.6" y="246.3">MFG APPR.</text>
<text x="110.7" y="250">Q.A.</text>
<text x="77.3" y="257">FINISH</text>
<text x="110.7" y="253.5">COMMENTS:</text>
<text x="145.1" y="259">SIZE</text>
<text x="150.1" y="259.1">DWG. NO.</text>
<text x="197.8" y="259.2">REV.</text>
<text x="145" y="265.7">SCALE:1:1</text>
</g>
<g font-size="1.7">
<text x="156.7" y="265.7">WEIGHT:</text>
<text x="186.3" y="265.7">SHEET 1 OF 1</text>
</g>
</svg>
